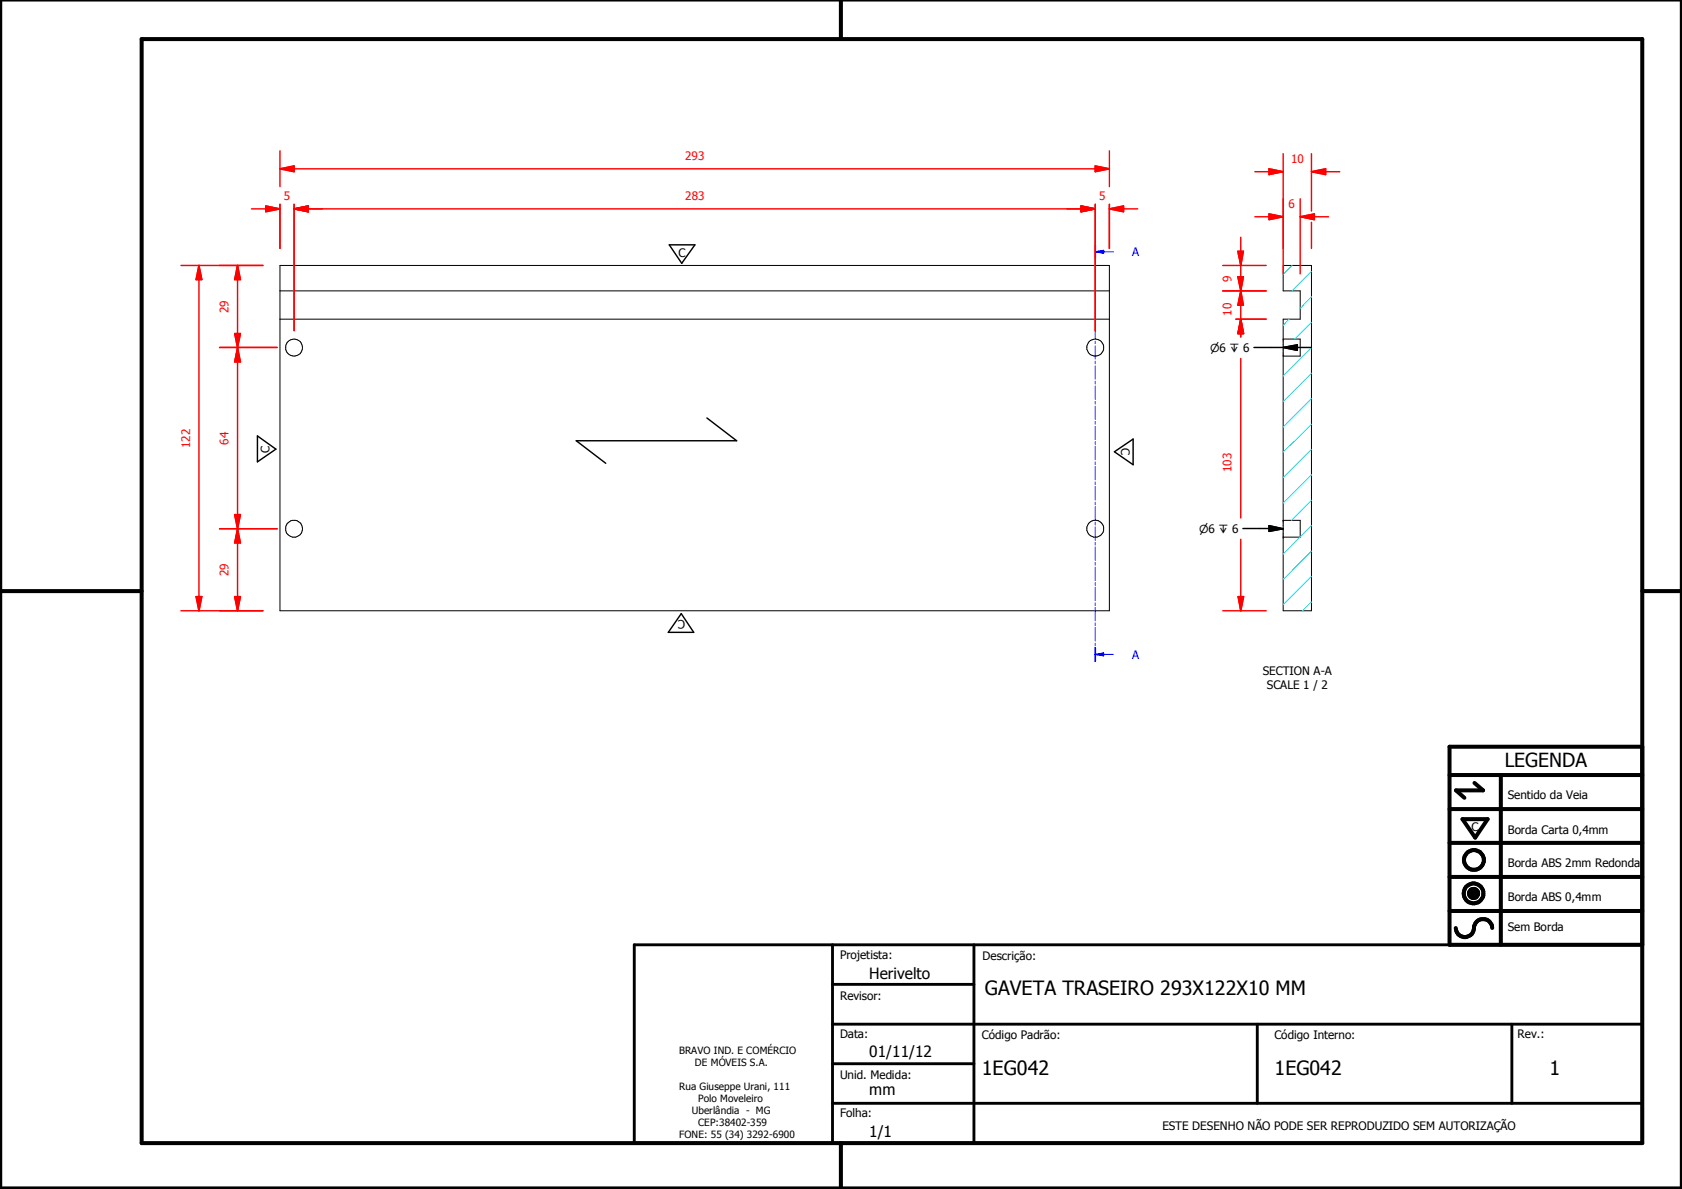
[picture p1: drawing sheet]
<svg xmlns="http://www.w3.org/2000/svg" width="297mm" height="210mm" viewBox="0 0 297 210" stroke-linecap="round" stroke-linejoin="round" font-family="sans-serif">
<g fill="none" stroke="#000" stroke-width=".18">
<path d="M49.4 51.4h146.5M49.4 56.3h146.5M49.4 46.9h146.5v60.9h-146.5zM226.6 46.9h5v60.9h-5v-51.5h3v-4.9h-3zM226.6 59.9h3v3h-3M226.6 94.8h.1M226.6 91.9h.1M226.6 91.9h3v2.9h-3M259.4 157.6l1.6 .1zM259.4 157.7l1.6 .1zM259.4 157.8l1.6 .1zM259.4 157.9h1.6v.1z"/>
<path d="M259.4 157.9l1.6 .1h-1.5zM259.4 157.6h1.6zM259.5 158h1.5zM259.5 158l1.4 .1zM259.5 157.5l1.5 .1h-1.6zM259.5 157.5l1.5 .1zM259.5 158.1h1.4zM259.5 157.4l1.5 .1h-1.5zM259.5 157.4l1.5 .1zM259.5 158.1l1.4 .1zM259.5 157.3l1.4 .1h-1.4zM259.5 157.3l1.4 .1z"/>
<path d="M259.6 158.2h1.3zM259.6 158.2h1.2zM259.6 157.2l1.3 .1h-1.4zM259.6 157.2l1.3 .1zM259.6 158.2l1.2 .1zM259.6 157.2h1.3zM259.7 158.3h1.1zM259.7 158.3l1 .1zM259.7 157.1l1.1 .1h-1.2zM259.7 157.1l1.1 .1zM259.7 157.1h1.1zM259.8 158.4h.9z"/>
<path d="M259.8 158.4h.8zM259.8 157.1h1zM259.8 157.1h.9zM259.8 158.4l.8 .1zM259.8 157l.9 .1zM259.8 157h.8zM259.9 158.5h.7zM259.9 158.5h.6zM259.9 157h.7zM260 158.5h.5zM260 158.5h.4zM260 157h.6z"/>
<path d="M260.1 158.5h.3zM260.1 158.5h.2zM260.1 156.9l.4 .1zM260.1 156.9h.3zM260.1 156.9h.2z"/>
<circle cx="51.9" cy="61.3" r="1.5"/>
<circle cx="193.4" cy="61.4" r="1.5"/>
<circle cx="51.9" cy="93.3" r="1.5"/>
<circle cx="193.4" cy="93.3" r="1.5"/>
</g>
<g fill="#000">
<path d="M259.4 157.6h1.6zM259.5 157.5l1.5 .1h-1.6zM259.5 157.5l1.5 .1zM259.5 157.4l1.5 .1h-1.5zM259.5 157.4l1.5 .1zM259.5 157.3l1.4 .1h-1.4zM259.5 157.3l1.4 .1zM259.6 157.2l1.3 .1h-1.4zM259.6 157.2l1.3 .1zM259.6 157.2h1.3zM259.7 157.1l1.1 .1h-1.2zM259.7 157.1l1.1 .1z"/>
<path d="M259.7 157.1h1.1zM259.8 157.1h1zM259.8 157.1h.9zM259.8 157l.9 .1zM259.8 157h.8zM259.9 157h.7zM260 157h.6zM260.1 156.9l.4 .1zM260.1 156.9h.3zM260.1 156.9h.2zM260.1 158.5h.2zM260 158.5h.4z"/>
<path d="M260.1 158.5h.3zM259.9 158.5h.6zM260 158.5h.5zM259.8 158.4l.8 .1zM259.9 158.5h.7zM259.8 158.4h.8zM259.7 158.3l1 .1zM259.8 158.4h.9zM259.6 158.2l1.2 .1zM259.7 158.3h1.1zM259.6 158.2h1.2zM259.5 158.1l1.4 .1z"/>
<path d="M259.6 158.2h1.3zM259.5 158l1.4 .1zM259.5 158.1h1.4zM259.4 157.9l1.6 .1h-1.5zM259.5 158h1.5zM259.4 157.6l1.6 .1zM259.4 157.7l1.6 .1zM259.4 157.8l1.6 .1zM259.4 157.9h1.6v.1z"/>
</g>
<g fill="none" stroke="#000" stroke-width=".71">
<path d="M148.5 0v6.9M297 -.1v209.9h-297v-209.9M25 6.9h265v194.9h-265zM0 104.4h25M290 104.4h7M256 136.8h34M260.4 138.2l1.5 1.3h-4.8l1.5 1.3M265 136.8v30M290 131.8h-34v35h34M256 154.8h34M256 148.8h34M256 142.8h34"/>
<path d="M258.3 144.6h4.4l-2.2 3.3zM256 160.8h34M257.1 163.8a1.62 1.62 0 0 0 1.8 1.6 1.62 1.62 0 0 0 1.4-1.9 1.63 1.63 0 0 1 1.7-1.2 1.63 1.63 0 0 1 1.5 1.5M148.5 201.8v8"/>
<circle cx="260.2" cy="157.7" r="1.76"/>
<circle cx="260.2" cy="157.7" r=".82"/>
<circle cx="260.3" cy="151.8" r="1.76"/>
</g>
<path d="M112 166.8h178v35h-178zM147 173.8h25M147 166.8v35M172 166.8v35M147 194.8h143M147 180.8h143M147 187.8h25M222 180.8v14M267 180.8v14" fill="none" stroke="#000" stroke-width=".51"/>
<g fill="none" stroke="#00f" stroke-width=".18">
<path d="M193.4 43.3v2.3M193.4 46v.4M193.4 46.8v2.4M193.4 49.6v.4M193.4 50.4v2.3M193.4 53.1v.5M193.4 53.9v2.4M193.4 56.7v.4M193.4 57.5v2.4M193.4 44.4h1.5M193.4 60.2v.5M193.4 61v2.4"/>
<path d="M193.4 63.8v.4M193.4 64.6v2.3M193.4 67.3v.5M193.4 68.2v2.3M193.4 70.9v.4M193.4 71.7v2.3M193.4 74.4v.5M193.4 75.3v2.3M193.4 78v.4M193.4 78.8v2.4M193.4 81.5v.5M193.4 82.3v2.4"/>
<path d="M193.4 85.1v.5M193.4 85.9v2.4M193.4 88.6v.5M193.4 89.5v2.3M193.4 92.2v.5M193.4 93v2.4M193.4 95.8v.4M193.4 96.6v2.3M193.4 99.3v.5M193.4 100.1v2.4M193.4 102.9v.4M193.4 103.7v2.3"/>
<path d="M193.4 106.4v.5M193.4 107.2v2.4M193.4 110v.4M193.4 110.8v2.4M193.4 113.5v.5M193.4 114.3v2.4"/>
</g>
<path d="M193.4 43.3v2.3M193.4 114.3v2.4" fill="none" stroke="#00f" stroke-width=".3"/>
<path d="M193.4 44.4l1.5-.2v.5z" fill="#00f"/>
<path d="M193.4 44.4l1.5-.2v.5zM194.9 44.4h1.7M193.4 115.5h1.5" fill="none" stroke="#00f" stroke-width=".18"/>
<path d="M193.4 115.5l1.5-.2v.5z" fill="#00f"/>
<path d="M193.4 115.5l1.5-.2v.5zM194.9 115.5h1.7" fill="none" stroke="#00f" stroke-width=".18"/>
<g fill="none" stroke="#0ff" stroke-width=".18">
<path d="M227.7 56.3l-1.1 1.1M228.2 46.9l-1.6 1.5M231.6 56.9l-3 3M231.6 52.4l-2 2M231.6 47.9l-3.4 3.5M231.6 79.3l-5 5M231.6 74.9l-5 4.9M231.6 70.4l-5 5M231.6 65.9l-5 5M231.6 61.4l-5 5M229.6 94.8l-3 3M231.6 97.3l-5 5"/>
<path d="M231.6 92.8l-2 2M231.6 88.3l-3.5 3.6M231.6 83.8l-5 5M231.6 106.3l-1.6 1.5M231.6 101.8l-5 5"/>
</g>
<path d="M46.9 36.9h2.5" fill="none" stroke="#f00" stroke-width=".25"/>
<path d="M46.9 36.4l2.5 .5-2.5 .5z" fill="#f00"/>
<path d="M46.9 36.4l2.5 .5-2.5 .5zM51.9 36.9h2.5" fill="none" stroke="#f00" stroke-width=".25"/>
<path d="M51.9 36.9l2.5-.5v1z" fill="#f00"/>
<path d="M44.4 36.9h2.5M49.4 36.1v7.8M51.9 36.9l2.5-.5v1zM51.9 36.9h5M51.9 36.1v22.3" fill="none" stroke="#f00" stroke-width=".25"/>
<path d="M51.9 36.9l2.5-.5v1z" fill="#f00"/>
<path d="M51.9 36.9l2.5-.5v1zM190.9 36.9h2.5" fill="none" stroke="#f00" stroke-width=".25"/>
<path d="M190.9 36.4l2.5 .5-2.5 .5z" fill="#f00"/>
<path d="M51.9 36.1v22.3M54.4 36.9h139M190.9 36.4l2.5 .5-2.5 .5zM193.4 36.1v22.3" fill="none" stroke="#f00" stroke-width=".25"/>
<path d="M190.9 36.4l2.5 .5-2.5 .5z" fill="#f00"/>
<path d="M190.9 36.4l2.5 .5-2.5 .5zM195.9 36.9h2.5" fill="none" stroke="#f00" stroke-width=".25"/>
<path d="M195.9 36.9l2.5-.5v1z" fill="#f00"/>
<path d="M49.4 29.8h2.5M188.4 36.9h2.5M193.4 36.1v22.3M195.9 36.9l2.5-.5v1zM195.9 36.1v7.8M198.4 36.9h2.5" fill="none" stroke="#f00" stroke-width=".25"/>
<path d="M49.4 29.8l2.5-.5v1z" fill="#f00"/>
<path d="M49.4 29.8l2.5-.5v1zM193.4 29.8h2.5" fill="none" stroke="#f00" stroke-width=".25"/>
<path d="M193.4 29.3l2.5 .5-2.5 .5z" fill="#f00"/>
<path d="M49.4 26.6v6.3M49.4 36.1v7.8M51.9 29.8h141.5M193.4 29.3l2.5 .5-2.5 .5zM195.9 26.6v6.3M195.9 36.1v7.8M41.9 105.3v2.5" fill="none" stroke="#f00" stroke-width=".25"/>
<path d="M41.4 105.3h1.1l-.6 2.5z" fill="#f00"/>
<path d="M41.9 93.3v2.5M41.4 105.3h1.1l-.6 2.5z" fill="none" stroke="#f00" stroke-width=".25"/>
<path d="M41.9 93.3l.6 2.5h-1.1z" fill="#f00"/>
<path d="M38.8 93.3h10.1M41.9 93.3l.6 2.5h-1.1zM41.9 90.8v2.5M41.9 95.8v9.5M38.8 107.8h7.6" fill="none" stroke="#f00" stroke-width=".25"/>
<path d="M41.4 90.8h1.1l-.6 2.5z" fill="#f00"/>
<path d="M41.9 61.3v2.6M41.4 90.8h1.1l-.6 2.5z" fill="none" stroke="#f00" stroke-width=".25"/>
<path d="M41.9 61.3l.6 2.6h-1.1z" fill="#f00"/>
<path d="M41.9 58.9v2.4M38.8 61.3h10.1M41.9 61.3l.6 2.6h-1.1zM41.9 63.9v26.9M38.8 93.3h10.1" fill="none" stroke="#f00" stroke-width=".25"/>
<path d="M41.4 58.9h1.1l-.6 2.4z" fill="#f00"/>
<path d="M41.4 58.9h1.1l-.6 2.4zM41.9 46.9v2.5" fill="none" stroke="#f00" stroke-width=".25"/>
<path d="M41.9 46.9l.6 2.5h-1.1z" fill="#f00"/>
<path d="M35.1 46.9v2.5M38.8 46.9h7.6M41.9 46.9l.6 2.5h-1.1zM41.9 49.4v9.5M38.8 61.3h10.1" fill="none" stroke="#f00" stroke-width=".25"/>
<path d="M35.1 46.9l.5 2.5h-1z" fill="#f00"/>
<path d="M35.1 46.9l.5 2.5h-1zM35.1 105.3v2.5" fill="none" stroke="#f00" stroke-width=".25"/>
<path d="M34.6 105.3h1l-.5 2.5z" fill="#f00"/>
<path d="M32 46.9h14.4M35.1 49.4v55.9M219.1 44.4v2.5M32 107.8h14.4M34.6 105.3h1l-.5 2.5z" fill="none" stroke="#f00" stroke-width=".25"/>
<path d="M118.2 43.2h4.5l-2.3 3.3zM45.5 77l3.2 2.3-3.2 2.2zM124.8 73.8l5.3 4h-28.3l5.2 4M196.8 79.8l3.3-2.3v4.5zM120.3 108.3l2.2 3.3h-4.5z" fill="none" stroke="#000" stroke-width=".25"/>
<path d="M218.6 44.4h1l-.5 2.5z" fill="#f00"/>
<path d="M218.6 44.4h1l-.5 2.5zM219.1 51.4v2.5" fill="none" stroke="#f00" stroke-width=".25"/>
<path d="M219.1 51.4l.5 2.5h-1z" fill="#f00"/>
<path d="M231.6 30.3h2.5M215.9 46.9h7.7M215.9 51.4h7.7M219.1 51.4l.5 2.5h-1zM219.1 41.9v2.5M219.1 53.9v2.4" fill="none" stroke="#f00" stroke-width=".25"/>
<path d="M231.6 30.3l2.5-.5v1z" fill="#f00"/>
<path d="M224.1 30.3h2.5M231.6 30.3l2.5-.5v1z" fill="none" stroke="#f00" stroke-width=".25"/>
<path d="M224.1 29.8l2.5 .5-2.5 .5z" fill="#f00"/>
<path d="M221.6 30.3h2.5M224.1 29.8l2.5 .5-2.5 .5zM224.1 38.3h2.5M226.6 27.1v16.8M231.6 27.1v10.2M231.6 39.2v4.7M234.1 30.3h2.5" fill="none" stroke="#f00" stroke-width=".25"/>
<path d="M224.1 37.8l2.5 .5-2.5 .5z" fill="#f00"/>
<path d="M224.1 37.8l2.5 .5-2.5 .5zM229.6 38.3h2.5" fill="none" stroke="#f00" stroke-width=".25"/>
<path d="M229.6 38.3l2.5-.5v1z" fill="#f00"/>
<path d="M221.6 38.3h2.5M226.6 35.1v13.2M229.6 38.3l2.5-.5v1zM229.6 35.1v13.2M232.1 38.3h2.5M219.1 56.3v2.6" fill="none" stroke="#f00" stroke-width=".25"/>
<path d="M219.1 56.3l.5 2.6h-1z" fill="#f00"/>
<path d="M219.1 56.3l.5 2.6h-1zM219.1 48.9v2.5" fill="none" stroke="#f00" stroke-width=".25"/>
<path d="M218.6 48.9h1l-.5 2.5z" fill="#f00"/>
<path d="M215.9 51.4h7.7M218.3 56.3h5.3M218.6 48.9h1l-.5 2.5zM219.1 46.4v2.5M219.1 56.3v3.2" fill="none" stroke="#f00" stroke-width=".25"/>
<path d="M219.1 56.3l.5 2.6h-1z" fill="#f00"/>
<path d="M219.1 56.3l.5 2.6h-1zM219.1 105.3v2.5" fill="none" stroke="#f00" stroke-width=".25"/>
<path d="M218.6 105.3h1l-.5 2.5z" fill="#f00"/>
<path d="M218.3 56.3h5.3M219.1 58.9v.6M219.1 63.3v28.1M219.1 95.2v10.1M215.9 107.8h7.7M218.6 105.3h1l-.5 2.5z" fill="none" stroke="#f00" stroke-width=".25"/>
<path d="M221.4 61.3h10.2M226.6 61.3l2.5-.4v.9zM219.5 93.3h7.1M224.1 92.8l2.5 .5-2.5 .5z" fill="none" stroke="#000" stroke-width=".25"/>
<path d="M226.6 61.3l2.5-.4v.9zM224.1 92.8l2.5 .5-2.5 .5z" fill="#000"/>
<g font-size="3.5">
<text x="173.9" y="175.7">GAVETA TRASEIRO 293X122X10 MM</text>
<text x="173.4" y="189.7">1EG042</text>
<text x="225.1" y="189.7">1EG042</text>
<text x="273.6" y="189.7">1</text>
</g>
<text font-size="3.4" x="265.7" y="135.4">LEGENDA</text>
<g font-size="2.7">
<text x="153.5" y="172.8">Herivelto</text>
<text x="153.5" y="186.6">01/11/12</text>
<text x="153.5" y="193.4">mm</text>
<text x="153.5" y="200.8">1/1</text>
</g>
<g font-size="2.1" fill="#f00">
<text x="121" y="28.2">293</text>
<text x="228" y="28.7">10</text>
<text x="50.1" y="35.3">5</text>
<text x="121" y="35.3">283</text>
<text x="194.1" y="35.3">5</text>
<text x="227.5" y="36.7">6</text>
<text x="217.5" y="49.7" transform="rotate(-90 217.5 49.7)">9</text>
<text x="40.3" y="55.2" transform="rotate(-90 40.3 55.2)">29</text>
<text x="217.5" y="55.7" transform="rotate(-90 217.5 55.7)">10</text>
<text x="33.6" y="79.1" transform="rotate(-90 33.6 79.1)">122</text>
<text x="40.3" y="78.5" transform="rotate(-90 40.3 78.5)">64</text>
<text x="217.5" y="83.4" transform="rotate(-90 217.5 83.4)">103</text>
<text x="40.3" y="101.8" transform="rotate(-90 40.3 101.8)">29</text>
</g>
<g font-size="2.1">
<text x="119.8" y="45.4">C</text>
<text x="47.6" y="80" transform="rotate(-90 47.6 80)">C</text>
<text x="198" y="79.2" transform="rotate(90 198 79.2)">C</text>
<text x="121" y="109.5" transform="rotate(180 121 109.5)">C</text>
<text x="223" y="119.1">SECTION A-A</text>
<text x="223.7" y="121.6">SCALE 1 / 2</text>
<text x="266.3" y="141.1">Sentido da Veia</text>
<text x="259.8" y="146.7">C</text>
<text x="266.3" y="147.2">Borda Carta 0,4mm</text>
<text x="266.3" y="153.1">Borda ABS 2mm Redonda</text>
<text x="266.3" y="159">Borda ABS 0,4mm</text>
<text x="266.3" y="164.4">Sem Borda</text>
<text x="148.4" y="169.3">Projetista:</text>
<text x="173.5" y="169.5">Descrição:</text>
<text x="148.4" y="176.6">Revisor:</text>
<text x="148.4" y="183.2">Data:</text>
<text x="173.4" y="183.3">Código Padrão:</text>
<text x="225.1" y="183.3">Código Interno:</text>
<text x="268" y="183.2">Rev.:</text>
<text x="148.4" y="190.5">Unid. Medida:</text>
<text x="148.4" y="197.2">Folha:</text>
<text x="205.3" y="199.5">ESTE DESENHO NÃO PODE SER REPRODUZIDO SEM AUTORIZAÇÃO</text>
</g>
<g font-size="2.1" fill="#00f">
<text x="199.9" y="45.3">A</text>
<text x="199.9" y="116.3">A</text>
</g>
<g font-size="1.9">
<text x="213.7" y="62.1">⌀6 ↧ 6</text>
<text x="211.7" y="94.1">⌀6 ↧ 6</text>
</g>
<g font-size="1.8">
<text x="119.9" y="186">BRAVO IND. E COMÉRCIO</text>
<text x="122.7" y="188.1">DE MÓVEIS S.A.</text>
<text x="119.9" y="192.4">Rua Giuseppe Urani, 111</text>
<text x="122.2" y="196.7">Uberlândia - MG</text>
<text x="123.3" y="194.6">Polo Moveleiro</text>
<text x="119.9" y="201">FONE: 55 (34) 3292-6900</text>
<text x="123.3" y="198.8">CEP:38402-359</text>
</g>
</svg>
